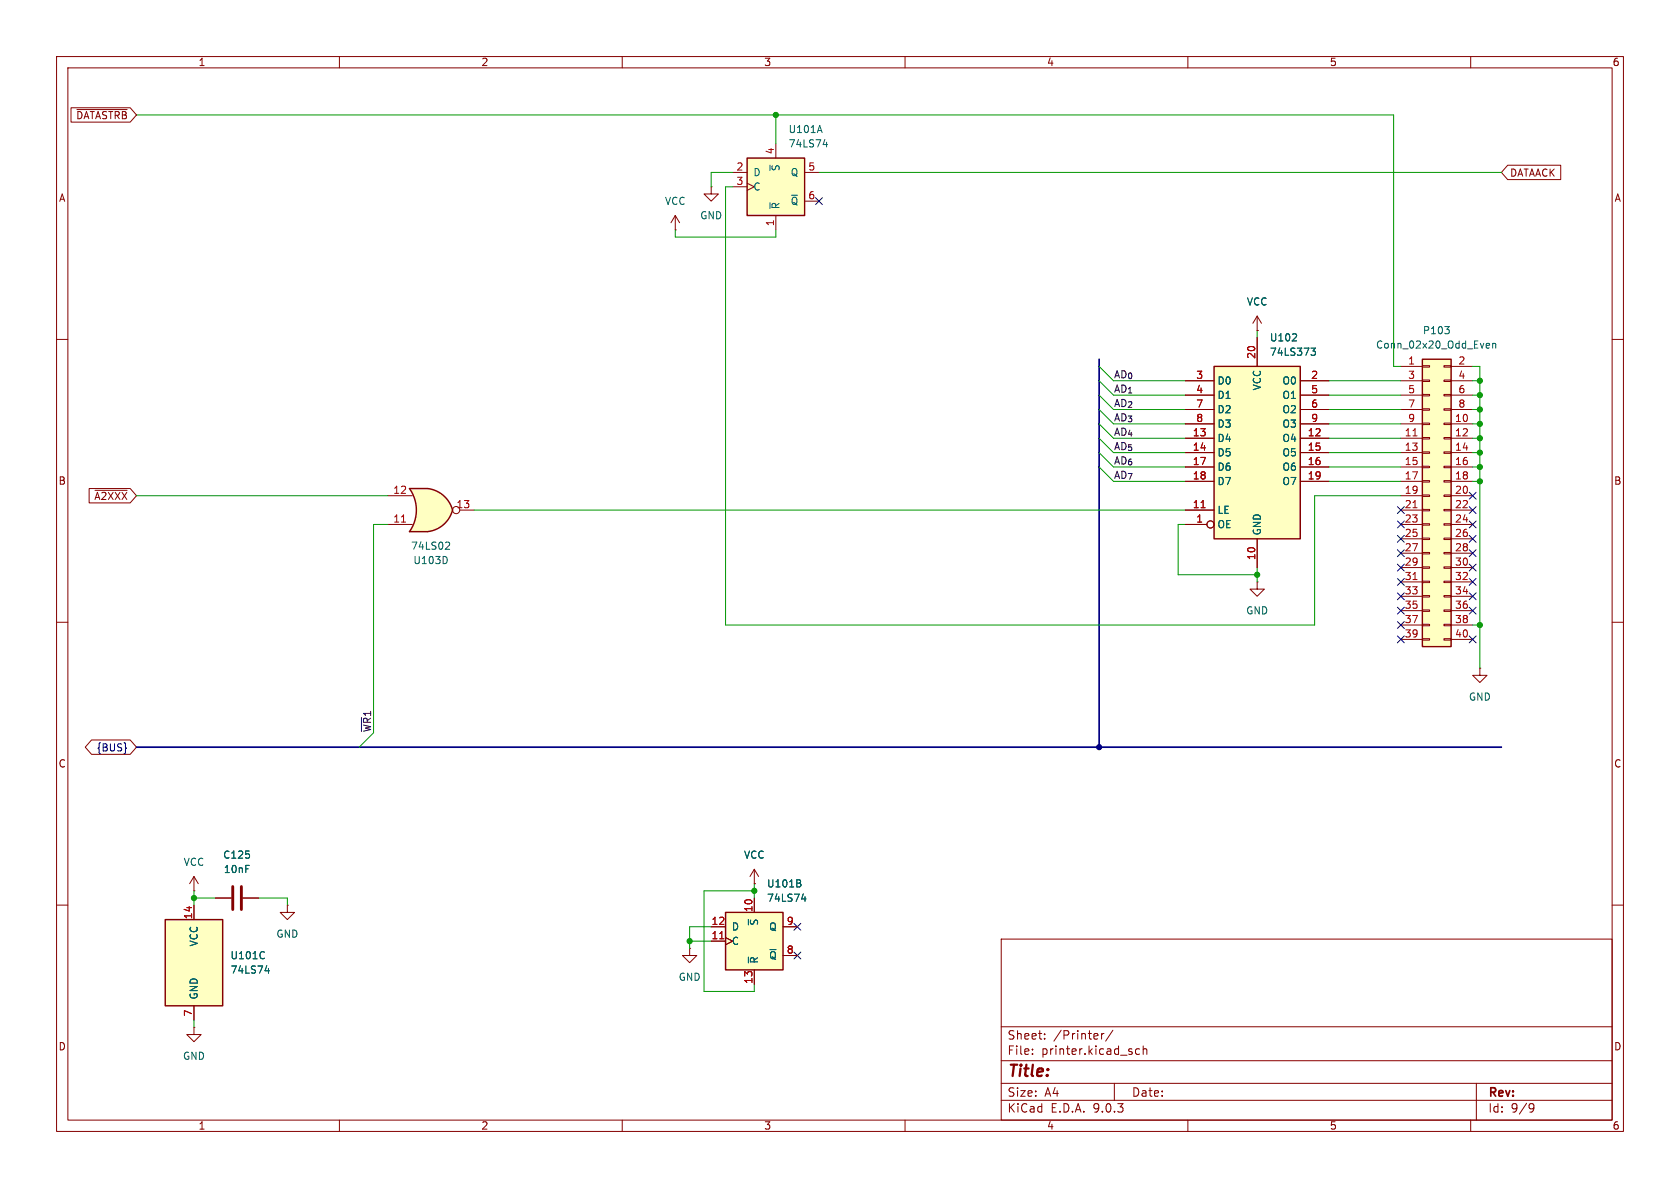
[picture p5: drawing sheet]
<svg xmlns="http://www.w3.org/2000/svg" width="297mm" height="210mm" viewBox="0 0 297 210" stroke-linecap="round" stroke-linejoin="round" font-family="sans-serif">
<g fill="none" stroke="#840000" stroke-width=".18">
<path d="M10 10h277v190h-277zM12 12h273v186h-273zM60 10v2M110 10v2M160 10v2M210 10v2M260 10v2M10 60h2M285 60h2M10 110h2M285 110h2M10 160h2"/>
<path d="M177 166h108v32h-108zM285 160h2M60 198v2M110 198v2M160 198v2M177 194.5h108M177 191.5h108M177 187.5h108M177 181.5h108M182.5 186.3v.1M182.5 185.5v.1M184.7 183.6v.1"/>
<path d="M184.7 182.8v.1M194.7 182.7v1M195.2 182.7l-.3 .1-.2 .2M196.7 182.1l-1.2 2M197 191.5v3M201.5 185.5l-.5-.1-.3 .3v.4l.2 .2h.6M202.1 185.5l.2-.1 .4 .1v.9M202.1 184.9v1.5M210 198v2M260 198v2M261 191.5v6.5M270.6 195.1l.5 .1a.99 .99 0 0 1-.4 1.4h-.2"/>
<path d="M271.2 195.7l-.3 .3h-.3"/>
</g>
<path d="M29.2 162.6h10.2v15.2h-10.2z" fill="#ffffc2"/>
<path d="M29.2 162.6h10.2v15.2h-10.2z" fill="none" stroke="#840000" stroke-width=".25"/>
<path d="M34.3 157.5h.1M34.3 154.9v2.6M34.3 154.9l-.8 1.3M34.3 154.9l.8 1.3M34.3 160v2.6M34.3 177.8v2.5" fill="none" stroke="#840000" stroke-width=".18"/>
<path d="M46.7 168.3h.1M46.7 169.4h.1M46.9 171.6h.7M47.5 171.2v.8" fill="none" stroke="#006464" stroke-width=".18"/>
<path d="M214.6 64.8h15.3v30.5h-15.3z" fill="#ffffc2"/>
<path d="M214.6 64.8h15.3v30.5h-15.3z" fill="none" stroke="#840000" stroke-width=".25"/>
<g fill="none" stroke="#840000" stroke-width=".18">
<path d="M222.2 59.7v5.1M209.5 67.3h5.1M209.5 69.9h5.1M209.5 72.4h5.1M209.5 74.9h5.1M209.5 77.5h5.1M229.9 67.3h5M229.9 69.9h5M229.9 72.4h5M229.9 74.9h5M229.9 77.5h5M209.5 80h5.1"/>
<path d="M209.5 82.6h5.1M209.5 85.1h5.1M209.5 90.2h5.1M209.5 92.7h3.9M222.2 95.3v5M229.9 80h5M229.9 82.6h5M229.9 85.1h5"/>
<circle cx="214" cy="92.7" r=".63"/>
</g>
<path d="M212.3 89.8h.8" fill="none" stroke="#a90000" stroke-width=".18"/>
<path d="M229.2 59.1v.4M228.4 60.3h.8M231.8 61.5h.7l-.4 .5 .4 .1v.5l-.2 .2h-.4" fill="none" stroke="#006464" stroke-width=".18"/>
<path d="M128.3 161.3h10.1v10.2h-10.1z" fill="#ffffc2"/>
<path d="M128.3 161.3h10.1v10.2h-10.1z" fill="none" stroke="#840000" stroke-width=".25"/>
<g fill="none" stroke="#840000" stroke-width=".18">
<path d="M119.4 38.1l-.8 1.3M119.4 38.1l.7 1.3M119.4 38.1v2.5M125.7 33v1.3h1.3l-1.3 1.3-1.2-1.3h1.2M125.7 33h.1M119.4 40.6h.1M222.2 102.9v1.2h1.3l-1.3 1.3-1.2-1.3h1.2M222.2 102.9h.1M38.1 158.8h2.8M42.9 158.8h2.8M133.3 156.2h.1M133.3 153.7v2.5"/>
<path d="M133.3 158.8v2.5M133.3 153.7l-.7 1.2M133.3 153.7l.8 1.2M50.8 160v1.3h1.3l-1.3 1.3-1.3-1.3h1.3M50.8 160h.1M121.9 167.6v1.3h1.3l-1.3 1.3-1.3-1.3h1.3M121.9 167.6h.1M125.7 163.8h2.6M125.7 166.4h2.6M128.3 165.7l1.2 .7-1.2 .6M133.3 171.5v2.5M138.4 163.8h2.6"/>
<path d="M138.4 168.9h2.6M34.3 181.6v1.3h1.3l-1.3 1.3-1.3-1.3h1.3M34.3 181.6h.1"/>
</g>
<path d="M127.2 166h.8" fill="none" stroke="#a90000" stroke-width=".18"/>
<path d="M141.3 156.1l.3 .3-.1 .3-.2 .1M141.4 155.6l.1 .2-.1 .3M141.7 158.9h.8M142.3 158.5v.8M132.3 169.2v1" fill="none" stroke="#006464" stroke-width=".18"/>
<path d="M41.1 156.7v4.1M42.7 156.7v4.1" fill="none" stroke="#840000" stroke-width=".51"/>
<path d="M132.1 27.9h10.1v10.2h-10.1z" fill="#ffffc2"/>
<path d="M132.1 27.9h10.1v10.2h-10.1z" fill="none" stroke="#840000" stroke-width=".25"/>
<path d="M129.5 30.5h2.6M129.5 33h2.6M132.1 32.4l1.2 .6-1.2 .7M137.2 25.4v2.5M137.2 38.1v2.5M142.2 30.5h2.6M142.2 35.6h2.6" fill="none" stroke="#840000" stroke-width=".18"/>
<path d="M136.1 35.8v1.1M144.9 22.2l.4 1.2M145.5 25.6h.8M146.1 25.1v.9" fill="none" stroke="#006464" stroke-width=".18"/>
<path d="M72.4 94h3.2M72.4 86.4h3.2" fill="none" stroke="#ffffc2" stroke-width=".18"/>
<g fill="#ffffc2" stroke="#ffffc2" stroke-width=".18">
<path d="M75.6 86.4a5.2 5.2 0 0 1 4.4 3.8l-5 1.3z"/>
<path d="M75 88.9l5 1.3a5.1 5.1 0 0 1-4.4 3.8z"/>
</g>
<path d="M72.4 86.4h3.2v7.6h-3.2a6.6 6.6 0 0 0 0-7.6z" fill="#ffffc2"/>
<path d="M72.4 86.4h3.2a5.2 5.2 0 0 1 4.4 3.8 5.2 5.2 0 0 1-4.4 3.8h-3.2a6.6 6.6 0 0 0 0-7.6z" fill="none" stroke="#840000" stroke-width=".25"/>
<g fill="none" stroke="#840000" stroke-width=".18">
<path d="M222.2 58.4h.1M222.2 55.9l-.7 1.3M222.2 55.9l.8 1.3M222.2 55.9v2.5M68.6 92.7h4.3M68.6 87.6h4.3M81.3 90.2h2.5M261.6 118.1v1.3h1.3l-1.3 1.3-1.3-1.3h1.3M261.6 118.1h.1"/>
<circle cx="80.6" cy="90.2" r=".63"/>
</g>
<path d="M71 92.3h.7" fill="none" stroke="#a90000" stroke-width=".18"/>
<path d="M79 95.8l.4 .1 .1 .3-.8 .9h.8M79 98.7v.6" fill="none" stroke="#006464" stroke-width=".18"/>
<path d="M251.5 63.5h5v50.8h-5z" fill="#ffffc2"/>
<path d="M251.5 63.5h5v50.8h-5z" fill="none" stroke="#840000" stroke-width=".25"/>
<g fill="none" stroke="#840000" stroke-width=".18">
<path d="M12.6 19h10.4l1.1 1.3-1.1 1.3h-10.4zM13.6 19.4h8.9M266.5 29.2h9.4v2.6h-9.4l-1.1-1.3zM222.2 58.4h.1M222.2 59.7v5.1M209.5 67.3h5.1M209.5 69.9h5.1M209.5 72.4h5.1M209.5 74.9h5.1M209.5 77.5h5.1M229.9 67.3h5M229.9 69.9h5"/>
<path d="M229.9 72.4h5M229.9 74.9h5M229.9 77.5h5M247.6 64.8h3.9M247.6 67.3h3.9M247.6 69.9h3.9M247.6 72.4h3.9M247.6 74.9h3.9M247.6 77.5h3.9M251.5 64.6h1.2v.3h-1.2zM251.5 67.2h1.2v.2h-1.2zM251.5 69.7h1.2v.3h-1.2z"/>
<path d="M251.5 72.3h1.2v.2h-1.2zM251.5 74.8h1.2v.3h-1.2zM251.5 77.3h1.2v.3h-1.2zM251.5 79.9h1.2v.2h-1.2zM255.3 64.6h1.2v.3h-1.2zM255.3 67.2h1.2v.2h-1.2zM255.3 69.7h1.2v.3h-1.2zM255.3 72.3h1.2v.2h-1.2zM255.3 74.8h1.2v.3h-1.2zM255.3 77.3h1.2v.3h-1.2zM255.3 79.9h1.2v.2h-1.2zM256.5 64.8h3.8"/>
<path d="M256.5 67.3h3.8M256.5 69.9h3.8M256.5 72.4h3.8M256.5 74.9h3.8M256.5 77.5h3.8M15.8 86.4h7.2l1.1 1.2-1.1 1.3h-7.2zM16.8 86.7h5.7M209.5 80h5.1M209.5 82.6h5.1M209.5 85.1h5.1M209.5 90.2h5.1M209.5 92.7h3.9"/>
<path d="M222.2 95.3v5M229.9 80h5M229.9 82.6h5M229.9 85.1h5M247.6 80h3.9M247.6 82.6h3.9M247.6 85.1h3.9M247.6 87.6h3.9M247.6 90.2h3.9M247.6 92.7h3.9M247.6 95.3h3.9M247.6 97.8h3.9"/>
<path d="M251.5 82.4h1.2v.3h-1.2zM251.5 85h1.2v.2h-1.2zM251.5 87.5h1.2v.3h-1.2zM251.5 90h1.2v.3h-1.2zM251.5 92.6h1.2v.2h-1.2zM251.5 95.1h1.2v.3h-1.2zM251.5 97.7h1.2v.2h-1.2zM255.3 82.4h1.2v.3h-1.2zM255.3 85h1.2v.2h-1.2zM255.3 87.5h1.2v.3h-1.2zM255.3 90h1.2v.3h-1.2zM255.3 92.6h1.2v.2h-1.2z"/>
<path d="M255.3 95.1h1.2v.3h-1.2zM255.3 97.7h1.2v.2h-1.2zM256.5 80h3.8M256.5 82.6h3.8M256.5 85.1h3.8M256.5 87.6h3.8M256.5 90.2h3.8M256.5 92.7h3.8M256.5 95.3h3.8M256.5 97.8h3.8M247.6 100.3h3.9M247.6 102.9h3.9"/>
<path d="M247.6 105.4h3.9M247.6 108h3.9M247.6 110.5h3.9M247.6 113h3.9M251.5 100.2h1.2v.3h-1.2zM251.5 102.7h1.2v.3h-1.2zM251.5 105.3h1.2v.2h-1.2zM251.5 107.8h1.2v.3h-1.2zM251.5 110.4h1.2v.2h-1.2zM251.5 112.9h1.2v.3h-1.2zM255.3 100.2h1.2v.3h-1.2zM255.3 102.7h1.2v.3h-1.2z"/>
<path d="M255.3 105.3h1.2v.2h-1.2zM255.3 107.8h1.2v.3h-1.2zM255.3 110.4h1.2v.2h-1.2zM255.3 112.9h1.2v.3h-1.2zM256.5 100.3h3.8M256.5 102.9h3.8M256.5 105.4h3.8M256.5 108h3.8M256.5 110.5h3.8M256.5 113h3.8M16.2 130.8h6.8l1.1 1.3-1.1 1.3h-6.8l-1.1-1.3zM38.1 158.8h2.8"/>
<path d="M42.9 158.8h2.8M133.3 156.2h.1M133.3 158.8v2.5M34.3 160v2.6M34.3 177.8v2.5M125.7 163.8h2.6M125.7 166.4h2.6M128.3 165.7l1.2 .7-1.2 .6M133.3 171.5v2.5M138.4 163.8h2.6M138.4 168.9h2.6"/>
<circle cx="214" cy="92.7" r=".63"/>
</g>
<path d="M249.8 77.1h.7M212.3 89.8h.8M249.8 89.8h.7M249.8 102.5h.7M127.2 166h.8" fill="none" stroke="#a90000" stroke-width=".18"/>
<g fill="none" stroke="#006464" stroke-width=".18">
<path d="M229.2 59.1v.4M255.4 57.7h.8l-.4 .5M256.1 58.3l.1 .2-.1 .4M228.4 60.3h.8M231.8 61.5h.7l-.4 .5 .4 .1v.5l-.2 .2h-.4M262.9 60.7l.4 .1v.2l-.6 .1M263.3 61.5h-.4M263.9 60.8l.2-.1 .3 .1v.7M263.9 60.7v.8M141.3 156.1l.3 .3-.1 .3-.2 .1M141.4 155.6l.1 .2-.1 .3M141.7 158.9h.8"/>
<path d="M142.3 158.5v.8M46.7 168.3h.1M46.7 169.4h.1M46.9 171.6h.7M47.5 171.2v.8M132.3 169.2v1"/>
</g>
<g fill="none" stroke="#000084" stroke-width=".18">
<path d="M144.2 35l1.2 1.2M145.4 35l-1.2 1.2M247 92.1l1.3 1.2M247 99.7l1.3 1.2M247 97.2l1.3 1.2M247 94.6l1.3 1.3M247 89.6l1.3 1.2M248.3 99.7l-1.3 1.2M248.3 97.2l-1.3 1.2M248.3 94.6l-1.3 1.3M248.3 89.6l-1.3 1.2M248.3 92.1l-1.3 1.2"/>
<path d="M259.7 97.2l1.3 1.2M259.7 99.7l1.3 1.2M259.7 89.6l1.3 1.2M259.7 94.6l1.3 1.3M259.7 92.1l1.3 1.2M259.7 87l1.3 1.2M261 97.2l-1.3 1.2M261 99.7l-1.3 1.2M261 89.6l-1.3 1.2M261 87l-1.3 1.2M261 94.6l-1.3 1.3M261 92.1l-1.3 1.2"/>
<path d="M247 104.8l1.3 1.2M247 112.4l1.3 1.2M247 109.9l1.3 1.2M247 102.3l1.3 1.2M247 107.3l1.3 1.3M248.3 109.9l-1.3 1.2M248.3 112.4l-1.3 1.2M248.3 107.3l-1.3 1.3M248.3 104.8l-1.3 1.2M248.3 102.3l-1.3 1.2M259.7 102.3l1.3 1.2M259.7 104.8l1.3 1.2"/>
<path d="M259.7 107.3l1.3 1.3M259.7 112.4l1.3 1.2M261 102.3l-1.3 1.2M261 104.8l-1.3 1.2M261 107.3l-1.3 1.3M261 112.4l-1.3 1.2M22.2 132.2l.2 .1h-.2M140.4 168.3l1.2 1.2M140.4 163.2l1.2 1.2M141.6 168.3l-1.2 1.2M141.6 163.2l-1.2 1.2"/>
</g>
<path d="M194.3 63.5v68.6M24.1 132.1h241.3" fill="none" stroke="#000084" stroke-width=".3"/>
<g fill="none" stroke="#009600" stroke-width=".18">
<path d="M24.1 20.3h222.3v44.5h1.2M129.5 33h-1.2v77.5h104.1v-22.9h15.2M129.5 30.5h-3.8v2.5M137.2 20.3v5.1M144.8 30.5h120.6M119.4 40.6v1.3h17.8v-1.3M222.2 58.4v1.3M194.3 77.5l2.5 2.5h12.7M194.3 69.9l2.5 2.5h12.7M194.3 72.4l2.5 2.5h12.7M194.3 74.9l2.5 2.6h12.7M194.3 64.8l2.5 2.5h12.7"/>
<path d="M194.3 67.3l2.5 2.6h12.7M234.9 72.4h12.7M234.9 74.9h12.7M234.9 77.5h12.7M234.9 67.3h12.7M234.9 69.9h12.7M260.3 64.8h1.3v53.3M260.3 72.4h1.3M260.3 74.9h1.3M260.3 77.5h1.3M260.3 67.3h1.3M260.3 69.9h1.3"/>
<path d="M24.1 87.6h44.5M68.6 92.7h-2.6v36.8l-2.5 2.6M83.8 90.2h125.7M194.3 80l2.5 2.6h12.7M194.3 82.6l2.5 2.5h12.7M209.5 92.7h-1.2v8.9h13.9M234.9 82.6h12.7M234.9 85.1h12.7M234.9 80h12.7M260.3 82.6h1.3M260.3 85.1h1.3M260.3 80h1.3"/>
<path d="M222.2 100.3v2.6M260.3 110.5h1.3M34.3 158.8h3.8M34.3 157.5v2.5M45.7 158.8h5.1v1.2M133.3 157.5h-8.8v17.8h8.8v-1.3M133.3 156.2v2.6M121.9 166.4h3.8M125.7 163.8h-3.8v3.8M34.3 180.3v1.3"/>
</g>
<g fill="#009600" stroke="#009600" stroke-width=".18">
<circle cx="261.6" cy="82.6" r=".46"/>
<circle cx="261.6" cy="80" r=".46"/>
<circle cx="261.6" cy="110.5" r=".46"/>
<circle cx="261.6" cy="85.1" r=".46"/>
<circle cx="121.9" cy="166.4" r=".46"/>
<circle cx="133.3" cy="157.5" r=".46"/>
<circle cx="34.3" cy="158.8" r=".46"/>
<circle cx="222.2" cy="101.6" r=".46"/>
<circle cx="261.6" cy="74.9" r=".46"/>
<circle cx="261.6" cy="77.5" r=".46"/>
<circle cx="261.6" cy="67.3" r=".46"/>
<circle cx="261.6" cy="69.9" r=".46"/>
<circle cx="261.6" cy="72.4" r=".46"/>
<circle cx="137.2" cy="20.3" r=".46"/>
</g>
<circle cx="194.3" cy="132.1" r=".46" fill="#000084" stroke="#000084" stroke-width=".18"/>
<text font-size="2.8" fill="#840000" x="178" y="190.9">Title:</text>
<g font-size="2.1" fill="#840000">
<text x="178" y="184">Sheet:</text>
<text x="186.2" y="184">/Printer/</text>
<text x="178" y="186.7">File:</text>
<text x="184.1" y="186.7">printer.kicad_sch</text>
<text x="178" y="196.9">KiCad</text>
<text x="178" y="194.1">Size:</text>
<text x="184.7" y="194.1">A4</text>
<text x="185.7" y="196.9">E.D.A.</text>
<text x="193.3" y="196.9">9.0.3</text>
<text x="200" y="194.1">Date:</text>
<text x="263" y="194.3">Rev:</text>
<text x="263" y="196.9">Id:</text>
<text x="267.1" y="196.9">9/9</text>
</g>
<g font-size="1.8" fill="#840000">
<text x="35" y="11.9">1</text>
<text x="85" y="11.9">2</text>
<text x="135" y="11.9">3</text>
<text x="185" y="11.9">4</text>
<text x="235" y="11.9">5</text>
<text x="285" y="11.9">6</text>
<text x="13.4" y="21.3">~{DATASTRB}</text>
<text x="10.3" y="35.9">A</text>
<text x="266.9" y="31.4">DATAACK</text>
<text x="285.3" y="35.9">A</text>
<text x="10.3" y="85.9">B</text>
<text x="16.6" y="88.6">~{A2XXX}</text>
<text x="285.3" y="85.9">B</text>
<text x="10.3" y="135.9">C</text>
<text x="285.3" y="135.9">C</text>
<text x="10.3" y="185.9">D</text>
<text x="285.3" y="185.9">D</text>
<text x="35" y="199.9">1</text>
<text x="85" y="199.9">2</text>
<text x="135" y="199.9">3</text>
<text x="185" y="199.9">4</text>
<text x="235" y="199.9">5</text>
<text x="285" y="199.9">6</text>
</g>
<g font-size="1.8" fill="#006464">
<text x="139.3" y="23.7">U101A</text>
<text x="139.3" y="26.3">74LS74</text>
<text x="133.1" y="31.3">D</text>
<text x="133.1" y="33.9">C</text>
<text x="138" y="30.4" transform="rotate(-90 138 30.4)">~{S}</text>
<text x="139.7" y="31.3">Q</text>
<text x="117.5" y="36.4">VCC</text>
<text x="123.7" y="39">GND</text>
<text x="138" y="37.1" transform="rotate(-90 138 37.1)">~{R}</text>
<text x="139.7" y="36.4">~{Q}</text>
<text x="220.3" y="54.2">VCC</text>
<text x="251.4" y="59.3">P103</text>
<text x="224.4" y="63.1">74LS373</text>
<text x="224.4" y="60.6">U102</text>
<text x="243.2" y="61.8">Conn_02x20_Odd_Even</text>
<text x="215.1" y="68.2">D0</text>
<text x="215.1" y="70.7">D1</text>
<text x="223.1" y="69.1" transform="rotate(-90 223.1 69.1)">VCC</text>
<text x="226.6" y="68.2">O0</text>
<text x="226.6" y="70.7">O1</text>
<text x="215.1" y="73.3">D2</text>
<text x="215.1" y="75.8">D3</text>
<text x="226.6" y="73.3">O2</text>
<text x="226.6" y="75.8">O3</text>
<text x="215.1" y="78.3">D4</text>
<text x="215.1" y="80.9">D5</text>
<text x="215.1" y="83.4">D6</text>
<text x="226.6" y="78.3">O4</text>
<text x="226.6" y="80.9">O5</text>
<text x="226.6" y="83.4">O6</text>
<text x="215.1" y="86">D7</text>
<text x="226.6" y="86">O7</text>
<text x="215.1" y="91">LE</text>
<text x="215.1" y="93.6">OE</text>
<text x="223.1" y="94.7" transform="rotate(-90 223.1 94.7)">GND</text>
<text x="72.6" y="97.4">74LS02</text>
<text x="73" y="99.9">U103D</text>
<text x="220.2" y="108.8">GND</text>
<text x="259.6" y="124.1">GND</text>
<text x="32.4" y="153.3">VCC</text>
<text x="39.4" y="152">C125</text>
<text x="39.5" y="154.5">10nF</text>
<text x="131.4" y="152">VCC</text>
<text x="135.5" y="157.1">U101B</text>
<text x="135.5" y="159.6">74LS74</text>
<text x="35.2" y="167.4" transform="rotate(-90 35.2 167.4)">VCC</text>
<text x="48.8" y="166">GND</text>
<text x="129.3" y="164.7">D</text>
<text x="129.3" y="167.2">C</text>
<text x="134.2" y="163.7" transform="rotate(-90 134.2 163.7)">~{S}</text>
<text x="135.9" y="164.7">Q</text>
<text x="40.6" y="169.8">U101C</text>
<text x="40.6" y="172.3">74LS74</text>
<text x="119.9" y="173.6">GND</text>
<text x="134.2" y="170.4" transform="rotate(-90 134.2 170.4)">~{R}</text>
<text x="135.9" y="169.8">~{Q}</text>
<text x="35.2" y="176.8" transform="rotate(-90 35.2 176.8)">GND</text>
<text x="32.3" y="187.6">GND</text>
</g>
<g font-size="1.8" fill="#a90000">
<text x="136.9" y="27.4" transform="rotate(-90 136.9 27.4)">4</text>
<text x="130.1" y="30.2">2</text>
<text x="130.1" y="32.8">3</text>
<text x="142.8" y="30.2">5</text>
<text x="142.8" y="35.3">6</text>
<text x="136.9" y="40.1" transform="rotate(-90 136.9 40.1)">1</text>
<text x="222" y="63.5" transform="rotate(-90 222 63.5)">20</text>
<text x="248.8" y="64.5">1</text>
<text x="257.7" y="64.5">2</text>
<text x="211.4" y="67.1">3</text>
<text x="211.4" y="69.6">4</text>
<text x="231.7" y="67.1">2</text>
<text x="231.7" y="69.6">5</text>
<text x="248.8" y="67.1">3</text>
<text x="248.8" y="69.6">5</text>
<text x="257.7" y="67.1">4</text>
<text x="257.7" y="69.6">6</text>
<text x="210.8" y="77.2">13</text>
<text x="211.4" y="72.1">7</text>
<text x="211.4" y="74.7">8</text>
<text x="231.1" y="77.2">12</text>
<text x="231.7" y="72.1">6</text>
<text x="231.7" y="74.7">9</text>
<text x="248.2" y="77.2">11</text>
<text x="248.8" y="72.1">7</text>
<text x="248.8" y="74.7">9</text>
<text x="257.1" y="74.7">10</text>
<text x="257.1" y="77.2">12</text>
<text x="257.7" y="72.1">8</text>
<text x="210.8" y="79.8">14</text>
<text x="210.8" y="82.3">17</text>
<text x="231.1" y="79.8">15</text>
<text x="231.1" y="82.3">16</text>
<text x="248.2" y="79.8">13</text>
<text x="248.2" y="82.3">15</text>
<text x="257.1" y="79.8">14</text>
<text x="257.1" y="82.3">16</text>
<text x="69.4" y="87.4">12</text>
<text x="80.6" y="89.9">13</text>
<text x="210.8" y="84.8">18</text>
<text x="210.8" y="89.9">11</text>
<text x="231.1" y="84.8">19</text>
<text x="248.2" y="84.8">17</text>
<text x="248.2" y="87.4">19</text>
<text x="248.2" y="89.9">21</text>
<text x="257.1" y="84.8">18</text>
<text x="257.1" y="87.4">20</text>
<text x="257.1" y="89.9">22</text>
<text x="69.4" y="92.5">11</text>
<text x="211.4" y="92.5">1</text>
<text x="248.2" y="92.5">23</text>
<text x="248.2" y="95">25</text>
<text x="257.1" y="92.5">24</text>
<text x="257.1" y="95">26</text>
<text x="222" y="99.1" transform="rotate(-90 222 99.1)">10</text>
<text x="248.2" y="97.5">27</text>
<text x="248.2" y="100.1">29</text>
<text x="257.1" y="97.5">28</text>
<text x="257.1" y="100.1">30</text>
<text x="248.2" y="102.6">31</text>
<text x="248.2" y="105.2">33</text>
<text x="248.2" y="107.7">35</text>
<text x="257.1" y="102.6">32</text>
<text x="257.1" y="105.2">34</text>
<text x="257.1" y="107.7">36</text>
<text x="248.2" y="110.2">37</text>
<text x="248.2" y="112.8">39</text>
<text x="257.1" y="110.2">38</text>
<text x="257.1" y="112.8">40</text>
<text x="133.1" y="161.3" transform="rotate(-90 133.1 161.3)">10</text>
<text x="34" y="162.6" transform="rotate(-90 34 162.6)">14</text>
<text x="125.7" y="163.6">12</text>
<text x="125.7" y="166.1">11</text>
<text x="139" y="163.6">9</text>
<text x="139" y="168.7">8</text>
<text x="34" y="179.8" transform="rotate(-90 34 179.8)">7</text>
<text x="133.1" y="174" transform="rotate(-90 133.1 174)">13</text>
</g>
<g font-size="1.8" fill="#0f0f0f">
<text x="196.8" y="69.5">AD_{1}</text>
<text x="196.8" y="67">AD_{0}</text>
<text x="196.8" y="77.1">AD_{4}</text>
<text x="196.8" y="74.6">AD_{3}</text>
<text x="196.8" y="72">AD_{2}</text>
<text x="196.8" y="79.7">AD_{5}</text>
<text x="196.8" y="82.2">AD_{6}</text>
<text x="196.8" y="84.7">AD_{7}</text>
<text x="65.7" y="129.5" transform="rotate(-90 65.7 129.5)">~{WR}1</text>
</g>
<text font-size="1.8" fill="#000084" x="17" y="133">{BUS}</text>
</svg>
